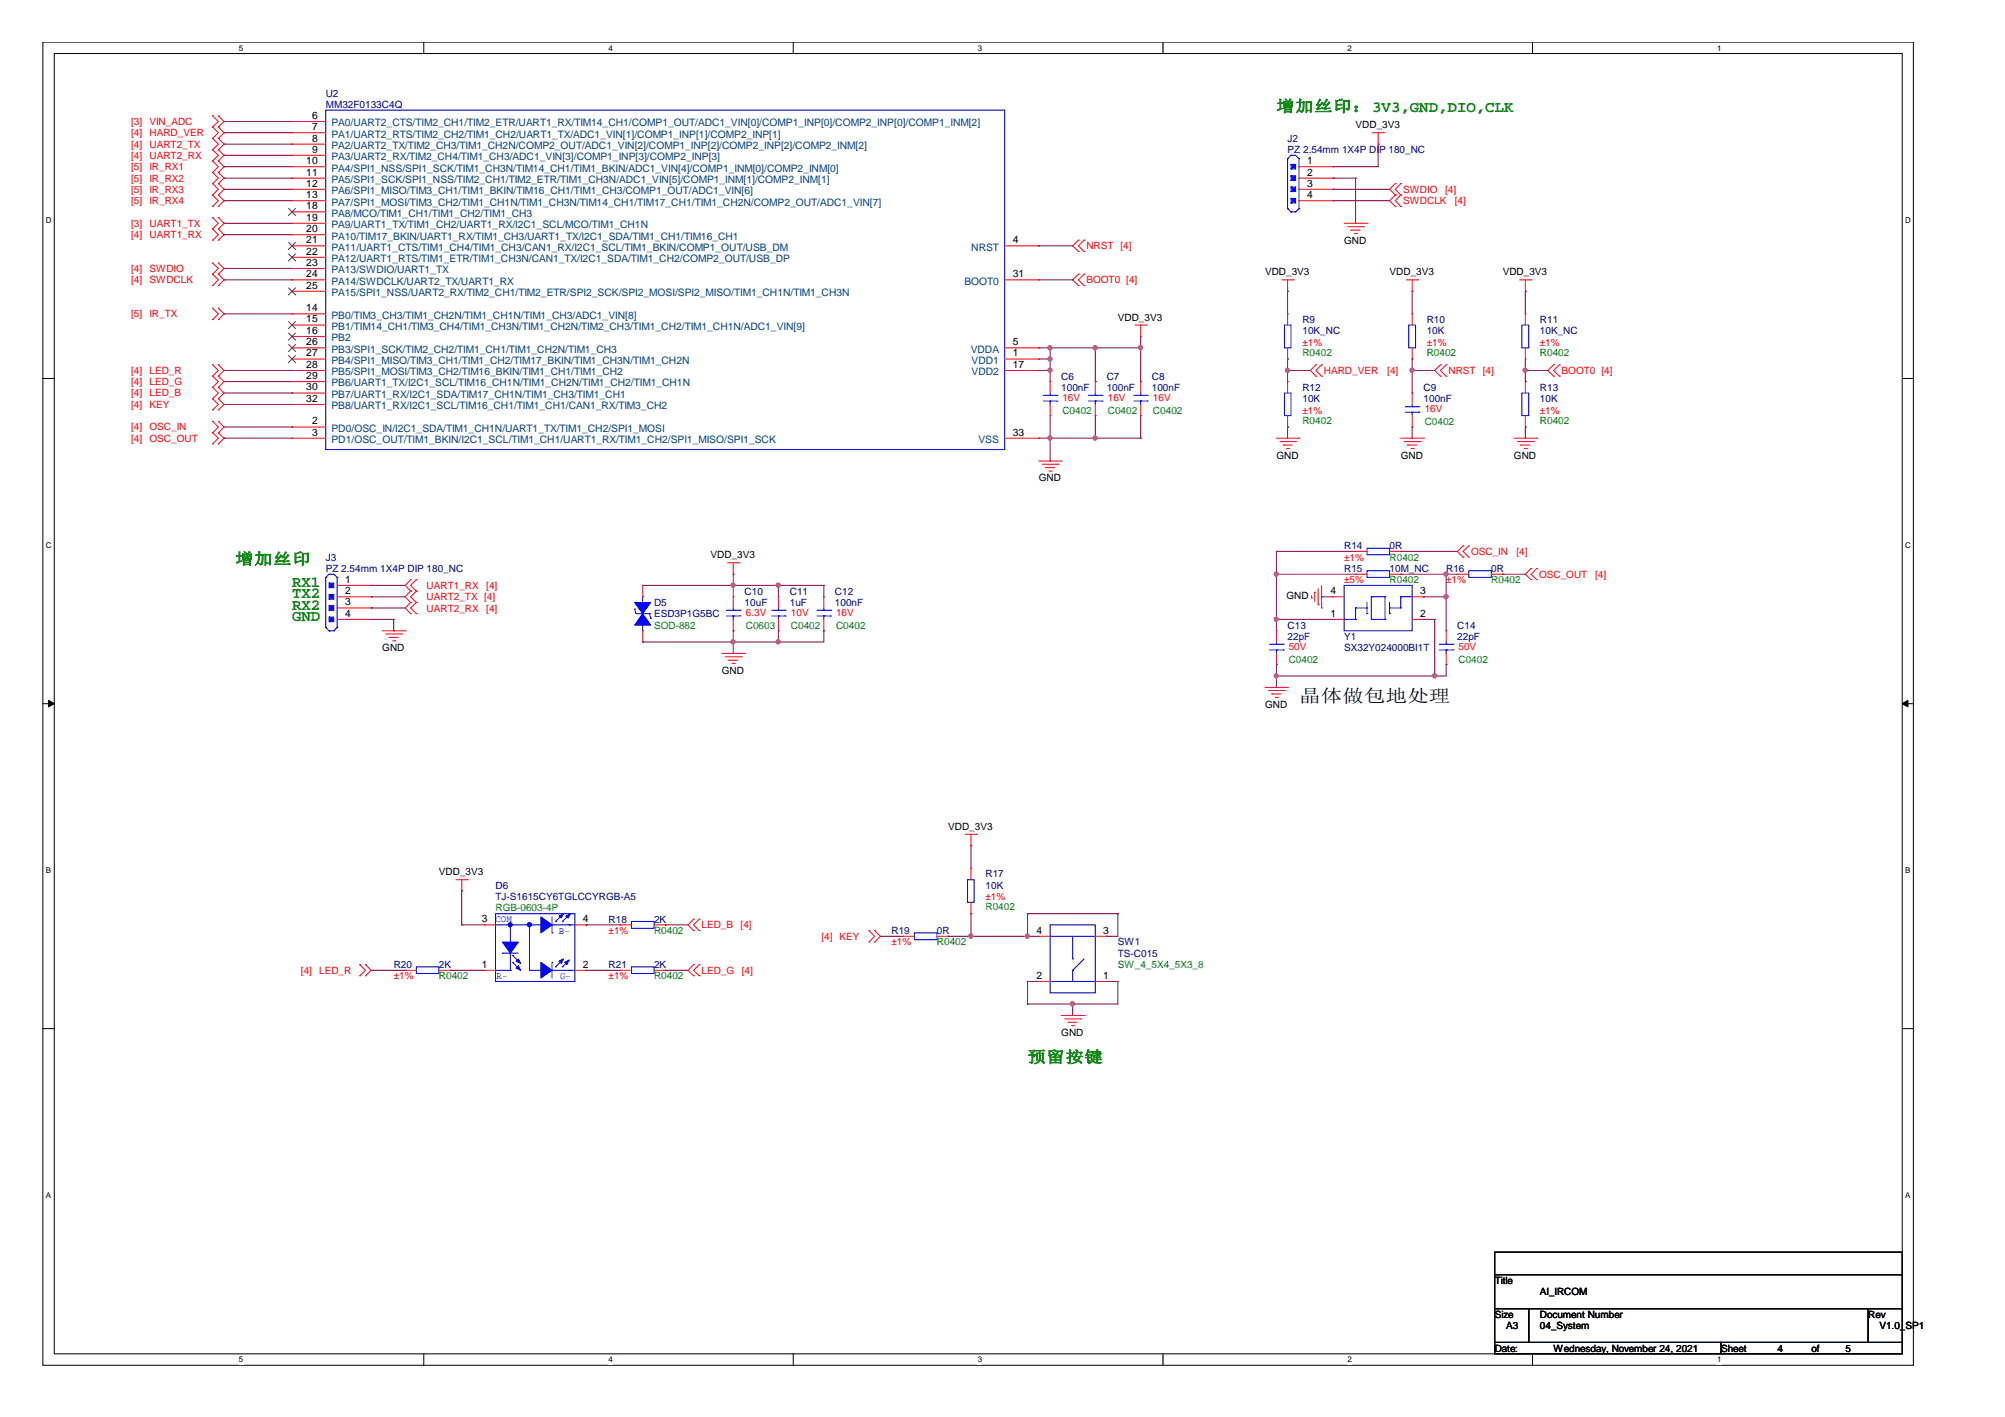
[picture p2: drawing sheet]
<svg xmlns="http://www.w3.org/2000/svg" width="297mm" height="210mm" viewBox="0 0 297 210" stroke-linecap="round" stroke-linejoin="round" font-family="sans-serif">
<path d="M6.3 6.2h277.2v196h-277.2zM8 7.9h273.8v192.6h-273.8z" fill="none" stroke="#000" stroke-width=".15"/>
<g fill="#fff">
<path d="M35.4 6.4h.6v1.4h-.6z"/>
<path d="M35.4 200.7h.6v1.4h-.6z"/>
</g>
<path d="M62.8 6.2v1.7M62.8 200.5v1.7" fill="none" stroke="#000" stroke-width=".15"/>
<g fill="#fff">
<path d="M90.1 6.4h.7v1.4h-.7z"/>
<path d="M90.1 200.7h.7v1.4h-.7z"/>
</g>
<path d="M117.5 6.2v1.7M117.5 200.5v1.7" fill="none" stroke="#000" stroke-width=".15"/>
<g fill="#fff">
<path d="M144.9 6.4h.6v1.4h-.6z"/>
<path d="M144.9 200.7h.6v1.4h-.6z"/>
</g>
<path d="M172.3 6.2v1.7M172.3 200.5v1.7" fill="none" stroke="#000" stroke-width=".15"/>
<g fill="#fff">
<path d="M199.6 6.4h.7v1.4h-.7z"/>
<path d="M199.6 200.7h.7v1.4h-.7z"/>
</g>
<path d="M227 6.2v1.7M227 200.5v1.7" fill="none" stroke="#000" stroke-width=".15"/>
<g fill="#fff">
<path d="M254.4 6.4h.6v1.4h-.6z"/>
<path d="M254.4 200.7h.6v1.4h-.6z"/>
<path d="M6.8 32h.8v1.3h-.8z"/>
<path d="M282.2 32h.9v1.3h-.9z"/>
<path d="M6.8 80.1h.8v1.4h-.8z"/>
<path d="M282.2 80.1h.9v1.4h-.9z"/>
</g>
<path d="M6.3 56.1h1.7M281.8 56.1h1.7" fill="none" stroke="#000" stroke-width=".15"/>
<g fill="#fff">
<path d="M6.8 128.3h.7v1.3h-.7z"/>
<path d="M282.2 128.3h.8v1.3h-.8z"/>
</g>
<path d="M6.3 104.2h1.7M281.8 104.2h1.7" fill="none" stroke="#000" stroke-width=".15"/>
<path d="M7.2 103.7l.8 .5-.8 .5zM281.8 104.2l.9-.5v1z" fill="#000" stroke="#000" stroke-width=".15"/>
<g fill="#fff">
<path d="M6.8 176.4h.7v1.4h-.7z"/>
<path d="M282.2 176.4h.8v1.4h-.8z"/>
</g>
<path d="M6.3 152.4h1.7M281.8 152.4h1.7M221.4 185.5h60.4v3.3h-60.4zM221.4 188.8h60.4v5.1h-60.4zM221.4 193.9h5.1v5h-5.1zM221.4 198.9h33.6v1.6h-33.6zM226.5 193.9h50.3v5h-50.3zM255 198.9h26.8v1.6h-26.8zM276.8 193.9h5v5h-5z" fill="none" stroke="#000" stroke-width=".15"/>
<g fill="none" stroke="#f00" stroke-width=".15">
<path d="M31.5 18.8h.1M31.5 17.2h.1M31.5 17.2l.8 .8-.8 .8M31.5 18.8l.8 .9-.8 .8M32.3 17.2h.1M32.3 18.8h.1M32.3 17.2l.9 .8-.9 .8M32.3 18.8l.9 .9-.9 .8M43.3 18h.1M43.3 19.7h.1M43.3 19.7h5M43.3 18h5"/>
<path d="M203.3 19.7h1.7M204.2 19.7v1.7M205 19.7h.1M31.5 20.5h.1M31.5 22.2h.1M31.5 23.8h.1M31.5 30.6h.1M31.5 28.9h.1M31.5 33.9h.1M31.5 32.2h.1M31.5 35.6h.1M31.5 39h.1"/>
<path d="M31.5 25.5h.1M31.5 27.2h.1M31.5 20.5l.8 .9-.8 .8M31.5 22.2l.8 .8-.8 .8M31.5 28.9l.8 .8-.8 .9M31.5 32.2l.8 .9-.8 .8M31.5 33.9l.8 .9-.8 .8M31.5 39l.8 .8-.8 .8M31.5 23.8l.8 .9-.8 .8M31.5 25.5l.8 .9-.8 .8M31.5 27.2l.8 .8-.8 .9M32.3 20.5h.1"/>
<path d="M32.3 22.2h.1M32.3 23.8h.1M32.3 28.9h.1M32.3 30.6h.1M32.3 32.2h.1M32.3 33.9h.1M32.3 35.6h.1M32.3 39h.1M32.3 25.5h.1M32.3 27.2h.1M32.3 20.5l.9 .9-.9 .8M32.3 22.2l.9 .8-.9 .8"/>
<path d="M32.3 28.9l.9 .8-.9 .9M32.3 32.2l.9 .9-.9 .8M32.3 33.9l.9 .9-.9 .8M32.3 39l.9 .8-.9 .8M32.3 23.8l.9 .9-.9 .8M32.3 25.5l.9 .9-.9 .8M32.3 27.2l.9 .8-.9 .9M43.3 21.4h.1M43.3 23h.1M43.3 24.7h.1M43.3 26.4h.1M43.3 28h.1"/>
<path d="M43.3 29.7h.1M43.3 31.4h.1M43.3 33.1h.1M43.3 34.8h.1M43.3 36.4h.1M43.3 38.1h.1M43.3 39.8h.1M43.3 33.1h5M43.3 24.7h5M43.3 28h5M43.3 29.7h5M43.3 26.4h5"/>
<path d="M43.3 36.4h5M43.3 21.4h5M43.3 23h5M43.3 31.4h5M43.3 34.8h5M43.3 38.1h5M43.3 39.8h5M148.8 36.4h5.1M153.9 36.4h.1M159.8 35.6h.1M159.8 37.3h.1M159.8 35.6l-.9 .8 .9 .9"/>
<path d="M160.6 37.3h.1M160.6 35.6h.1M160.6 35.6l-.8 .8 .8 .9M192.4 24.7h5.1M192.4 28h5.1M192.4 29.7h5.1M192.4 26.4h5.1M197.5 24.7h.1M197.5 28h.1M197.5 29.7h.1M197.5 26.4h.1M199.1 33.1h3.4"/>
<path d="M199.6 33.6h2.4M200.2 34.1h.1M200.2 34.1h1.3M200.7 34.6h.3M201 34.6h.1M202 33.6h.1M202.5 33.1h.1M204.2 21.4h.1M206.7 27.2h.1M206.7 28.9h.1M206.7 30.6h.1M206.7 27.2l-.8 .8 .8 .9"/>
<path d="M206.7 28.9l-.8 .8 .8 .9M207.5 28.9h.1M207.5 27.2h.1M207.5 30.6h.1M207.5 27.2l-.8 .8 .8 .9M207.5 28.9l-.8 .8 .8 .9M31.5 40.6h.1M31.5 42.3h.1M31.5 47.3h.1M31.5 45.6h.1M31.5 55.7h.1M31.5 54h.1"/>
<path d="M31.5 57.4h.1M31.5 59.1h.1M31.5 40.6l.8 .9-.8 .8M31.5 45.6l.8 .9-.8 .8M31.5 54l.8 .9-.8 .8M31.5 55.7l.8 .8-.8 .9M31.5 57.4l.8 .8-.8 .9M31.5 59.1l.8 .8-.8 .8M32.3 40.6h.1M32.3 42.3h.1M32.3 45.6h.1M32.3 47.3h.1"/>
<path d="M32.3 54h.1M32.3 55.7h.1M32.3 57.4h.1M32.3 59.1h.1M32.3 40.6l.9 .9-.9 .8M32.3 45.6l.9 .9-.9 .8M32.3 54l.9 .9-.9 .8M32.3 55.7l.9 .8-.9 .9M32.3 57.4l.9 .8-.9 .9M32.3 59.1l.9 .8-.9 .8M43.3 46.5h.1M43.3 48.1h.1"/>
<path d="M43.3 49.8h.1M43.3 41.5h.1M43.3 43.2h.1M43.3 51.5h.1M43.3 53.2h.1M43.3 54.9h.1M43.3 56.5h.1M43.3 58.2h.1M43.3 59.9h.1M43.3 41.5h5M43.3 48.1h5M43.3 53.2h5"/>
<path d="M43.3 51.5h5M43.3 46.5h5M43.3 49.8h5M43.3 54.9h5M43.3 43.2h5M43.3 56.5h5M43.3 58.2h5M43.3 59.9h5M148.8 41.5h5.1M148.8 53.2h5.1M148.8 51.5h5.1M148.8 54.9h5.1"/>
<path d="M153.9 53.2h.1M153.9 51.5h.1M153.9 54.9h.1M153.9 41.5h.1M155.6 56.5h.1M155.6 56.5v1.7M155.6 59.9v1.7M159.8 40.6h.1M159.8 42.3h.1M159.8 40.6l-.9 .9 .9 .8M160.6 42.3h.1M160.6 40.6h.1"/>
<path d="M160.6 40.6l-.8 .9 .8 .8M162.3 56.5h.1M162.3 56.5v1.7M162.3 59.9v1.7M168.1 48.1h1.7M169 49.8h.1M169 56.5h.1M169 48.1v1.7M169 56.5v1.7M169 59.9v1.7M169.8 48.1h.1M189.9 41.5h1.7"/>
<path d="M190.8 43.2h.1M190.8 53.2h.1M190.8 46.5h.1M190.8 56.5h.1M190.8 41.5v1.7M190.8 46.5v1.6M190.8 51.5v1.7M190.8 56.5v1.7M191.6 41.5h.1M194.9 54h.1M194.9 55.7h.1M194.9 54l-.8 .9 .8 .8"/>
<path d="M195.8 55.7h.1M195.8 54h.1M195.8 54l-.9 .9 .9 .8M208.4 41.5h1.7M209.2 43.2h.1M209.2 58.2h.1M209.2 53.2h.1M209.2 46.5h.1M209.2 41.5v1.7M209.2 46.5v1.6M209.2 51.5v1.7M209.2 58.2v1.7"/>
<path d="M210.1 41.5h.1M213.4 54h.1M213.4 55.7h.1M213.4 54l-.8 .9 .8 .8M214.2 55.7h.1M214.2 54h.1M214.2 54l-.8 .9 .8 .8M225.1 41.5h1.7M226 43.2h.1M226 53.2h.1M226 46.5h.1M226 56.5h.1"/>
<path d="M226 41.5v1.7M226 46.5v1.6M226 51.5v1.7M226 56.5v1.7M226.8 41.5h.1M230.2 54h.1M230.2 55.7h.1M230.2 54l-.9 .9 .9 .8M231 55.7h.1M231 54h.1M231 54l-.8 .9 .8 .8M31.5 65.8h.1"/>
<path d="M31.5 64.1h.1M31.5 62.4h.1M31.5 60.7h.1M31.5 64.1l.8 .8-.8 .9M31.5 62.4l.8 .9-.8 .8M32.3 64.1h.1M32.3 65.8h.1M32.3 62.4h.1M32.3 60.7h.1M32.3 64.1l.9 .8-.9 .9M32.3 62.4l.9 .9-.9 .8M43.3 63.3h.1"/>
<path d="M43.3 64.9h.1M43.3 64.9h5M43.3 63.3h5M148.8 64.9h5.1M153.9 64.9h.1M153.9 68.3h3.3M154.4 68.8h2.4M154.9 69.3h.1M154.9 69.3h1.4M155.4 69.8h.3M155.6 61.6h.1M155.7 69.8h.1"/>
<path d="M156.8 68.8h.1M157.2 68.3h.1M162.3 61.6h.1M169 61.6h.1M189.1 64.9h3.3M189.6 65.4h2.3M190.1 65.9h.1M190.1 65.9h1.3M190.6 66.4h.3M190.8 63.3h.1M190.8 61.6v1.7M190.9 66.4h.1"/>
<path d="M191.9 65.4h.1M192.4 64.9h.1M207.5 64.9h3.4M208 65.4h2.4M208.5 65.9h.1M208.5 65.9h1.4M209 66.4h.4M209.2 63.3h.1M209.2 61.6v1.7M209.4 66.4h.1M210.4 65.4h.1M210.9 64.9h.1"/>
<path d="M224.3 64.9h3.4M224.8 65.4h2.4M225.3 65.9h.1M225.3 65.9h1.4M225.8 66.4h.3M226 63.3h.1M226 61.6v1.7M226.1 66.4h.1M227.2 65.4h.1M227.7 64.9h.1M50 91.8h5M50 88.4h5"/>
<path d="M50 86.7h5M50 90.1h5M55 86.7h.1M55 90.1h.1M55 91.8h.1M55 88.4h.1M56.6 93.4h3.4M57.1 93.9h2.4M57.7 94.4h.1M57.7 94.4h1.3M58.2 94.9h.3M58.5 94.9h.1"/>
<path d="M59.5 93.9h.1M60 93.4h.1M60.8 87.6h.1M60.8 89.3h.1M60.8 90.9h.1M60.8 85.9h.1M60.8 87.6l-.8 .8 .8 .9M60.8 89.3l-.8 .8 .8 .8M60.8 85.9l-.8 .8 .8 .9M61.7 89.3h.1M61.7 87.6h.1M61.7 90.9h.1"/>
<path d="M61.7 85.9h.1M61.7 87.6l-.9 .8 .9 .9M61.7 89.3l-.9 .8 .9 .8M61.7 85.9l-.9 .8 .9 .9M95.2 86.7h.1M95.2 95.1h.1M95.2 86.7v1.7M95.2 93.4v1.7M106.9 96.8h3.4M107.4 97.3h2.4M107.8 83.4h1.7M107.9 97.8h.1"/>
<path d="M107.9 97.8h1.4M108.5 98.3h.3M108.6 85.1h.1M108.6 88.4h.1M108.6 93.4h.1M108.6 83.4v1.7M108.6 88.4v1.7M108.6 91.8v1.6M108.8 98.3h.1M109.5 83.4h.1M109.8 97.3h.1M110.3 96.8h.1"/>
<path d="M115.3 88.4h.1M115.3 93.4h.1M115.3 88.4v1.7M115.3 91.8v1.6M122 88.4h.1M122 93.4h.1M122 88.4v1.7M122 91.8v1.6M189.1 93.4h.1M189.1 98.4h.1M189.1 93.4v1.7M189.1 96.8v1.6"/>
<path d="M194.3 88.6h.1M194.3 88.2v.4M194.8 87.7h.1M194.8 87.7v1.4M195.3 89.6h.1M195.3 87.2v2.4M195.8 90.1h.1M195.8 86.7v3.4M197.5 91.8h.1M197.5 88.4h.1M197.5 91.8h1.6M197.5 88.4h1.6"/>
<path d="M200.8 81.7h.1M200.8 85.1h.1M200.8 81.7h1.7M200.8 85.1h1.7M205.9 81.7h1.6M205.9 85.1h1.6M207.5 81.7h.1M207.5 85.1h.1M209.2 91.8h1.7M209.2 88.4h1.7M210.9 88.4h.1M210.9 91.8h.1"/>
<path d="M214.2 93.4h.1M214.2 98.4h.1M214.2 93.4v1.7M214.2 96.8v1.6M215.9 85.1h.1M215.9 85.1h1.7M216.7 80.9h.1M216.7 82.5h.1M216.7 80.9l-.8 .8 .8 .8M217.6 82.5h.1M217.6 80.9h.1M217.6 80.9l-.9 .8 .9 .8"/>
<path d="M220.9 85.1h1.7M222.6 85.1h.1M226.8 84.2h.1M226.8 85.9h.1M226.8 84.2l-.8 .9 .8 .8M227.7 85.9h.1M227.7 84.2h.1M227.7 84.2l-.9 .9 .9 .8M187.4 101.8h3.4M187.9 102.3h2.4M188.4 102.8h.1M188.4 102.8h1.4"/>
<path d="M188.9 103.3h.4M189.3 103.3h.1M190.3 102.3h.1M190.8 101.8h.1M67.6 130.3h1.6M68.4 132h.1M68.4 130.3v1.7M69.2 130.3h.1M71.8 137h.1M71.8 137h1.6M85.2 137h1.6M86.8 137h.1"/>
<path d="M91.9 137h.1M91.9 137h1.7M96.9 137h1.7M98.6 137h.1M102.7 136.2h.1M102.7 137.9h.1M102.7 136.2l-.8 .8 .8 .9M103.6 137.9h.1M103.6 136.2h.1M103.6 136.2l-.9 .8 .9 .9M128.7 139.5h.1M128.7 137.9h.1"/>
<path d="M128.7 137.9l.9 .8-.9 .8M129.6 137.9h.1M129.6 139.5h.1M129.6 137.9l.8 .8-.8 .8M133.8 138.7h.1M133.8 138.7h1.7M138.8 138.7h1.7M140.5 138.7h.1M143 123.6h1.7M143.8 125.3h.1M143.8 135.4h.1M143.8 128.6h.1"/>
<path d="M143.8 123.6v1.7M143.8 128.6v1.7M143.8 133.7v1.7M144.7 123.6h.1M153.9 138.7h.1M153.9 138.7h1.7M162.3 138.7h1.7M164 138.7h.1M53.3 144.5h.1M53.3 142.9h.1M53.3 142.9l.8 .8-.8 .8M54.1 142.9h.1"/>
<path d="M54.1 144.5h.1M54.1 142.9l.9 .8-.9 .8M60 143.7h.1M60 143.7h1.7M65 143.7h1.7M66.7 143.7h.1M71.8 143.7h.1M71.8 143.7h1.6M85.2 143.7h1.6M86.8 143.7h.1M91.9 143.7h.1M91.9 143.7h1.7"/>
<path d="M96.9 143.7h1.7M98.6 143.7h.1M102.7 142.9h.1M102.7 144.5h.1M102.7 142.9l-.8 .8 .8 .8M103.6 144.5h.1M103.6 142.9h.1M103.6 142.9l-.9 .8 .9 .8M153.9 145.4h.1M153.9 145.4h1.7M157.2 150.4h3.4M157.7 150.9h2.4"/>
<path d="M158.2 151.4h.1M158.2 151.4h1.4M158.7 151.9h.4M159.1 151.9h.1M160.1 150.9h.1M160.6 150.4h.1M162.3 145.4h1.7M164 145.4h.1"/>
</g>
<g fill="#00f" stroke="#00f" stroke-width=".15">
<path d="M95.2 90.9l1.2 1.7h-2.4z" fill-rule="evenodd"/>
<path d="M94 89.3h2.4l-1.2 1.6z" fill-rule="evenodd"/>
<path d="M191.4 24.5h.4v.4h-.4z" fill-rule="evenodd"/>
<path d="M191.4 26.2h.4v.4h-.4z" fill-rule="evenodd"/>
<path d="M191.4 27.9h.4v.3h-.4z" fill-rule="evenodd"/>
<path d="M191.4 29.6h.4v.3h-.4z" fill-rule="evenodd"/>
<path d="M80.1 135.8l1.7 1.2-1.7 1.2z" fill-rule="evenodd"/>
<path d="M83.8 135.7l.7-.3-.3 .6z" fill-rule="evenodd"/>
<path d="M82.8 135.7l.7-.3-.4 .6z" fill-rule="evenodd"/>
<path d="M80.1 142.6l1.7 1.1-1.7 1.2z" fill-rule="evenodd"/>
<path d="M82.8 142.4l.7-.4-.4 .7z" fill-rule="evenodd"/>
<path d="M74.4 139.5h2.4l-1.2 1.7z" fill-rule="evenodd"/>
<path d="M76.5 143.4l.3-.3 .3 .6z" fill-rule="evenodd"/>
<path d="M76.8 142l.3 .7-.6-.3z" fill-rule="evenodd"/>
<path d="M83.7 142.6l.6-.4-.3 .7z" fill-rule="evenodd"/>
<path d="M48.9 86.5h.4v.4h-.4z" fill-rule="evenodd"/>
<path d="M48.9 88.2h.4v.4h-.4z" fill-rule="evenodd"/>
<path d="M48.9 89.9h.4v.3h-.4z" fill-rule="evenodd"/>
<path d="M48.9 91.6h.4v.3h-.4z" fill-rule="evenodd"/>
<circle cx="75.6" cy="137" r=".32"/>
<circle cx="78.4" cy="137" r=".32"/>
</g>
<g fill="none" stroke="#00f" stroke-width=".15">
<path d="M48.3 16.3h100.5v50.3h-100.5zM190.8 30.9h.1M190.8 23.5h.1M190.8 23.5v7.4M190.8 30.9l.5 .5M191.3 24.4h.6v.6h-.6zM191.3 26h.6v.7h-.6zM191.3 27.7h.6v.7h-.6zM191.3 29.4h.6v.7h-.6zM191.3 25h.1M191.3 24.4h.1M191.3 26h.1"/>
<path d="M191.3 26.7h.1M191.3 28.4h.1M191.3 27.7h.1M191.3 30.1h.1M191.3 29.4h.1M191.3 23h.1M191.3 31.4h.1M191.3 24.4l.6 .6M191.3 26l.6 .7M191.3 27.7l.6 .7M191.3 29.4l.6 .7M191.3 23h.6l.5 .5"/>
<path d="M191.3 31.4h.6M191.3 23l-.5 .5M191.9 31.4h.1M191.9 24.4l-.6 .6M191.9 26l-.6 .7M191.9 27.7l-.6 .7M191.9 29.4l-.6 .7M192.4 30.9h.1M192.4 23.5h.1M192.4 23.5v7.4M192.4 30.9l-.5 .5M154.6 59.4h2"/>
<path d="M154.6 58.6h2M155.6 58.6h.1M155.6 59.4h.1M155.6 58.2v.4M155.6 59.4v.5M156.6 59.4h.1M156.6 58.6h.1M161.2 59.4h2.1M161.2 58.6h2.1M162.3 58.6h.1M162.3 59.4h.1M162.3 58.2v.4"/>
<path d="M162.3 59.4v.5M163.3 59.4h.1M163.3 58.6h.1M168 59.4h2M168 58.6h2M169 58.6h.1M169 59.4h.1M169 58.2v.4M169 59.4v.5M170 59.4h.1M170 58.6h.1M190.3 48.1h1v3.4h-1z"/>
<path d="M190.3 58.2h1v3.4h-1zM208.7 48.1h1v3.4h-1zM209.2 59.9v.4M225.5 48.1h1v3.4h-1zM225.5 58.2h1v3.4h-1zM208.2 61.1h2M208.2 60.3h2M209.2 60.3h.1M209.2 61.1h.1M209.2 61.1v.5M210.2 61.1h.1M210.2 60.3h.1"/>
<path d="M48.3 92.9h.1M48.3 85.5h.1M48.3 85.5v7.4M48.3 92.9l.5 .5M48.8 86.4h.6v.7h-.6zM48.8 88.1h.6v.6h-.6zM48.8 89.7h.6v.7h-.6zM48.8 91.4h.6v.7h-.6zM48.8 87.1h.1M48.8 86.4h.1M48.8 88.1h.1M48.8 88.7h.1"/>
<path d="M48.8 90.4h.1M48.8 89.7h.1M48.8 92.1h.1M48.8 91.4h.1M48.8 85.1h.1M48.8 93.4h.1M48.8 86.4l.6 .7M48.8 88.1l.6 .6M48.8 89.7l.6 .7M48.8 91.4l.6 .7M48.8 85.1h.6l.6 .4M48.8 93.4h.6"/>
<path d="M48.8 85.1l-.5 .4M49.4 93.4h.1M49.4 86.4l-.6 .7M49.4 88.1l-.6 .6M49.4 89.7l-.6 .7M49.4 91.4l-.6 .7M50 92.9h.1M50 85.5h.1M50 85.5v7.4M50 92.9l-.6 .5M94 90.2h.1M94 90.2l.2 .7h2"/>
<path d="M95.2 88.4h.1M95.2 93.4h.1M95.2 88.4v.9M95.2 92.6v.8M96.2 90.9h.1M96.2 90.9l.2 .7M96.4 91.6h.1M107.6 91.2h2M107.6 90.4h2M108.6 90.4h.1M108.6 91.2h.1M108.6 90.1v.3"/>
<path d="M108.6 91.2v.6M109.6 91.2h.1M109.6 90.4h.1M114.3 91.2h2M114.3 90.4h2M115.3 90.4h.1M115.3 91.2h.1M115.3 90.1v.3M115.3 91.2v.6M116.3 91.2h.1M116.3 90.4h.1M121 91.2h2.1"/>
<path d="M121 90.4h2.1M122 90.4h.1M122 91.2h.1M122 90.1v.3M122 91.2v.6M123.1 91.2h.1M123.1 90.4h.1M188.1 96.3h2M188.1 95.4h2M189.1 95.4h.1M189.1 96.3h.1M189.1 95.1v.3"/>
<path d="M189.1 96.3v.5M190.1 96.3h.1M190.1 95.4h.1M199.1 86.7h10.1v6.7h-10.1zM199.1 91.8h.1M199.1 91.8h1.7M200.8 90.1h.1M200.8 91.8h.1M200.8 90.1h1.7M200.8 90.1v1.7M202.5 81.2h3.4v1h-3.4zM202.5 84.6h3.4v.9h-3.4z"/>
<path d="M202.5 90.9h.1M202.5 89.3v1.6M203.2 91.8h.1M203.2 88.4h.1M203.2 88.4v3.4M203.2 91.8h2M203.2 88.4h2M205.2 91.8h.1M205.2 88.4h.1M205.2 88.4v3.4M205.9 90.9h.1M205.9 89.3v1.6"/>
<path d="M205.9 90.1h1.6M207.5 90.1h.1M207.5 88.4h.1M207.5 88.4h1.7M207.5 88.4v1.7M209.2 88.4h.1M213.2 96.3h2.1M213.2 95.4h2.1M214.2 95.4h.1M214.2 96.3h.1M214.2 95.1v.3M214.2 96.3v.5"/>
<path d="M215.3 96.3h.1M215.3 95.4h.1M217.6 84.6h3.3v.9h-3.3zM73.4 135.4h11.8v10h-11.8zM73.4 137h6.7M75.6 137h.1M75.6 137v6.7M78.4 137h.1M78.4 137v6.7h1.7M80.1 137h.1M81.8 138.2h.1M81.8 135.8v2.4"/>
<path d="M81.8 137h3.4M82.3 136.5h.1M83.3 136.5h.1M83.3 135.5l-1 1M84.3 137h.1M84.3 135.5l-1 1M93.6 136.5h3.3v1h-3.3zM135.5 138.2h3.3v1h-3.3zM143.3 130.3h1v3.4h-1zM155.6 137h6.7v10.1h-6.7zM155.6 138.7h.1M155.6 138.7h6.7"/>
<path d="M158.9 138.7v3.3M61.7 143.2h3.3v1h-3.3zM73.4 143.7h2.2M74.4 141.2h.1M74.4 141.2h2.4M75.6 143.7h.1M75.9 142.6h.1M75.9 141.5h.1M75.9 142.6l1.1 1M75.9 141.5l1.1 1.1M80.1 143.7h.1M81.8 142.6h.1"/>
<path d="M81.8 142.6v2.3M81.8 143.7h3.4M82.3 143.2h.1M83.3 143.2h.1M83.3 142.2l-1 1M84.3 143.7h.1M84.3 142.2l-1 1M93.6 143.2h3.3v1h-3.3zM155.6 145.4h.1M155.6 145.4h6.7M158.9 143.7h.1M158.9 142h.1"/>
<path d="M158.9 143.7v1.7M160.6 142l-1.7 1.7"/>
</g>
<g fill="none" stroke="#804000" stroke-width=".15">
<path d="M42.8 30.9l1 1M42.8 35.9l1 1.1M42.8 37.6l1 1.1M43.8 30.9l-1.1 1M43.8 35.9l-1.1 1.1M43.8 37.6l-1.1 1.1M42.8 47.6l1 1.1M42.8 49.3l1 1.1M42.8 42.6l1 1.1M42.8 51l1 1.1M42.8 52.7l1 1M43.8 47.6l-1.1 1.1"/>
<path d="M43.8 49.3l-1.1 1.1M43.8 42.6l-1.1 1.1M43.8 51l-1.1 1.1M43.8 52.7l-1.1 1"/>
</g>
<g fill="none" stroke="#800040" stroke-width=".15">
<path d="M33.2 18h.1M33.2 19.7h.1M33.2 18h10.1M33.2 19.7h10.1M33.2 21.4h.1M33.2 23h.1M33.2 24.7h.1M33.2 26.4h.1M33.2 29.7h.1M33.2 33.1h.1M33.2 34.8h.1M33.2 39.8h.1"/>
<path d="M33.2 28h.1M33.2 21.4h10.1M33.2 23h10.1M33.2 24.7h10.1M33.2 26.4h10.1M33.2 29.7h10.1M33.2 33.1h10.1M33.2 34.8h10.1M33.2 39.8h10.1M33.2 28h10.1M153.9 36.4h.1M153.9 36.4h5"/>
<path d="M197.5 24.7h.1M197.5 26.4h.1M197.5 28h.1M197.5 29.7h.1M197.5 26.4h3.3M197.5 29.7h8.4M197.5 28h8.4M200.8 26.4h.1M200.8 26.4v6.7M204.2 21.4h.1M204.2 21.4v3.3h-6.7M33.2 46.5h.1"/>
<path d="M33.2 41.5h.1M33.2 56.5h.1M33.2 54.9h10.1M33.2 46.5h10.1M33.2 41.5h10.1M33.2 56.5h10.1M33.2 58.2h10.1M33.2 59.9h10.1M43.3 54.9h.1M43.3 58.2h.1M43.3 59.9h.1M153.9 54.9h.1"/>
<path d="M153.9 54.9h1.7M153.9 41.5h5M153.9 53.2h1.7M153.9 51.5h15.1M155.6 54.9h.1M155.6 53.2h.1M155.6 51.5h.1M155.6 51.5v5M158.9 41.5h.1M162.3 56.5h.1M162.3 51.5h.1M162.3 51.5v5"/>
<path d="M169 56.5h.1M169 51.5h.1M169 49.8v6.7M190.8 53.2h.1M190.8 54.9h.1M190.8 43.2h.1M190.8 43.2v3.3M190.8 53.2v3.3M190.8 54.9h3.3M209.2 53.2h.1M209.2 54.9h.1M209.2 43.2h.1"/>
<path d="M209.2 54.9h3.4M209.2 43.2v3.3M209.2 53.2v5M226 54.9h.1M226 43.2h.1M226 56.5h.1M226 54.9h3.3M226 43.2v3.3M226 53.2v3.3M33.2 64.9h.1M33.2 64.9h10.1M33.2 63.3h10.1"/>
<path d="M43.3 63.3h.1M153.9 64.9h15.1M155.6 64.9h.1M155.6 68.3h.1M155.6 61.6v6.7M162.3 64.9h.1M162.3 61.6v3.3M169 64.9h.1M169 61.6v3.3M190.8 63.3h.1M190.8 63.3v1.6M209.2 63.3h.1"/>
<path d="M209.2 63.3v1.6M226 63.3h.1M226 63.3v1.6M55 88.4h.1M55 90.1h.1M55 86.7h.1M55 86.7h5M55 88.4h5M55 91.8h3.3M55 90.1h5M58.3 91.8h.1M58.3 93.4h.1"/>
<path d="M58.3 91.8v1.6M95.2 86.7h.1M95.2 95.1h.1M95.2 86.7h26.8M108.6 86.7h.1M108.6 85.1h.1M108.6 93.4h.1M108.6 95.1h.1M108.6 85.1v3.3M108.6 93.4v3.4M115.3 93.4h.1M115.3 95.1h.1"/>
<path d="M115.3 86.7h.1M115.3 86.7v1.7M115.3 93.4v1.7M122 86.7h.1M122 93.4h.1M122 93.4v1.7h-26.8M122 86.7v1.7M189.1 85.1h.1M189.1 91.8h.1M189.1 98.4h.1M189.1 81.7h.1M189.1 81.7h11.7"/>
<path d="M189.1 85.1h11.7M189.1 81.7v11.7M189.1 98.4v3.4M189.1 91.8h8.4M195.8 88.4h.1M195.8 88.4h1.7M207.5 81.7h.1M207.5 85.1h.1M207.5 81.7h8.4M207.5 85.1h8.4M210.9 88.4h.1M210.9 91.8h.1"/>
<path d="M210.9 88.4h3.3M210.9 91.8h1.7M212.6 91.8h.1M212.6 91.8v8.3M214.2 85.1h.1M214.2 88.4h.1M214.2 98.4h.1M214.2 85.1v8.3M214.2 98.4v1.7h-25.1M222.6 85.1h.1M222.6 85.1h3.4M189.1 100.1h.1"/>
<path d="M212.6 100.1h.1M68.4 132h.1M68.4 137h.1M68.4 132v5M68.4 137h3.4M86.8 137h.1M86.8 137h5.1M98.6 137h.1M98.6 137h3.3M130.4 138.7h.1M130.4 138.7h3.4M140.5 138.7h.1"/>
<path d="M140.5 138.7h13.4M143.8 125.3h.1M143.8 135.4h.1M143.8 138.7h.1M143.8 125.3v3.3M143.8 135.4v3.3M152.2 135.4h.1M152.2 138.7h.1M152.2 135.4h13.4M152.2 135.4v3.3M164 138.7h.1M165.6 135.4h.1"/>
<path d="M165.6 135.4v3.3h-1.6M55 143.7h.1M55 143.7h5M66.7 143.7h.1M66.7 143.7h5.1M86.8 143.7h.1M86.8 143.7h5.1M98.6 143.7h.1M98.6 143.7h3.3M152.2 145.4h.1M152.2 148.7h.1M152.2 145.4v3.3"/>
<path d="M152.2 145.4h1.7M158.9 148.7h.1M158.9 148.7v1.7M164 145.4h.1M164 145.4h1.6M165.6 145.4h.1M165.6 145.4v3.3h-13.4"/>
</g>
<g fill="#f0f" stroke="#f0f" stroke-width=".15">
<circle cx="115.3" cy="86.7" r=".32"/>
<circle cx="108.6" cy="86.7" r=".32"/>
<circle cx="115.3" cy="95.1" r=".32"/>
<circle cx="108.6" cy="95.1" r=".32"/>
<circle cx="189.1" cy="85" r=".32"/>
<circle cx="189.1" cy="91.7" r=".32"/>
<circle cx="214.2" cy="88.4" r=".32"/>
<circle cx="212.5" cy="100.1" r=".32"/>
<circle cx="189.1" cy="100.1" r=".32"/>
<circle cx="190.7" cy="54.9" r=".32"/>
<circle cx="209.2" cy="54.9" r=".32"/>
<circle cx="214.2" cy="85" r=".32"/>
<circle cx="152.2" cy="138.7" r=".32"/>
<circle cx="143.8" cy="138.7" r=".32"/>
<circle cx="158.9" cy="148.7" r=".32"/>
<circle cx="155.6" cy="64.9" r=".32"/>
<circle cx="162.2" cy="64.9" r=".32"/>
<circle cx="155.6" cy="54.9" r=".32"/>
<circle cx="155.6" cy="51.5" r=".32"/>
<circle cx="155.6" cy="53.2" r=".32"/>
<circle cx="162.2" cy="51.5" r=".32"/>
<circle cx="169" cy="51.5" r=".32"/>
<circle cx="226" cy="54.9" r=".32"/>
</g>
<text font-size="2.7" x="192.4" y="104">晶体做包地处理</text>
<g font-size="2.3" fill="#008000">
<text x="189.1" y="16.5">增加丝印：3V3,GND,DIO,CLK</text>
<text x="34.9" y="83.6">增加丝印</text>
<text x="43.3" y="87">RX1</text>
<text x="43.3" y="88.6">TX2</text>
<text x="43.3" y="90.3">RX2</text>
<text x="43.3" y="92">GND</text>
<text x="152.2" y="157.4">预留按键</text>
</g>
<g font-size="1.5">
<text x="46.2" y="17.6">6</text>
<text x="46.2" y="19.3">7</text>
<text x="46.2" y="21">8</text>
<text x="46.2" y="22.6">9</text>
<text x="200.8" y="19">VDD_3V3</text>
<text x="45.4" y="24.3">10</text>
<text x="45.4" y="26">11</text>
<text x="45.4" y="27.7">12</text>
<text x="45.4" y="29.4">13</text>
<text x="193.6" y="24.3">1</text>
<text x="193.6" y="27.7">3</text>
<text x="193.6" y="29.4">4</text>
<text x="193.6" y="26">2</text>
<text x="45.4" y="31">18</text>
<text x="45.4" y="32.7">19</text>
<text x="45.4" y="34.4">20</text>
<text x="45.4" y="36">21</text>
<text x="45.4" y="37.7">22</text>
<text x="45.4" y="39.4">23</text>
<text x="45.4" y="41.1">24</text>
<text x="150" y="36">4</text>
<text x="150" y="41.1">31</text>
<text x="187.4" y="40.8">VDD_3V3</text>
<text x="199.1" y="36.1">GND</text>
<text x="205.9" y="40.8">VDD_3V3</text>
<text x="222.6" y="40.8">VDD_3V3</text>
<text x="45.4" y="46.1">14</text>
<text x="45.4" y="47.8">15</text>
<text x="45.4" y="42.8">25</text>
<text x="165.6" y="47.5">VDD_3V3</text>
<text x="45.4" y="49.5">16</text>
<text x="45.4" y="51.2">26</text>
<text x="45.4" y="52.8">27</text>
<text x="150" y="52.8">1</text>
<text x="150" y="51.2">5</text>
<text x="45.4" y="54.5">28</text>
<text x="45.4" y="56.1">29</text>
<text x="45.4" y="57.8">30</text>
<text x="45.4" y="59.5">32</text>
<text x="150" y="54.5">17</text>
<text x="46.2" y="62.9">2</text>
<text x="46.2" y="64.5">3</text>
<text x="150" y="64.5">33</text>
<text x="153.9" y="71.3">GND</text>
<text x="189.1" y="68">GND</text>
<text x="207.5" y="68">GND</text>
<text x="224.3" y="68">GND</text>
<text x="105.3" y="82.7">VDD_3V3</text>
<text x="51.1" y="86.3">1</text>
<text x="51.1" y="89.7">3</text>
<text x="51.1" y="88">2</text>
<text x="190.6" y="88.7">GND</text>
<text x="197.1" y="88">4</text>
<text x="210.4" y="88">3</text>
<text x="51.1" y="91.4">4</text>
<text x="197.1" y="91.4">1</text>
<text x="210.4" y="91.4">2</text>
<text x="56.6" y="96.4">GND</text>
<text x="106.9" y="99.8">GND</text>
<text x="187.4" y="104.8">GND</text>
<text x="140.5" y="123">VDD_3V3</text>
<text x="65" y="129.6">VDD_3V3</text>
<text x="71.4" y="136.6">3</text>
<text x="86.4" y="136.6">4</text>
<text x="71.4" y="143.4">1</text>
<text x="86.4" y="143.4">2</text>
<text x="153.5" y="138.3">4</text>
<text x="163.4" y="138.3">3</text>
<text x="153.5" y="145">2</text>
<text x="163.4" y="145">1</text>
<text x="157.2" y="153.5">GND</text>
<text x="221.4" y="190.2">Title</text>
<text x="228.1" y="191.8">AI_IRCOM</text>
<text x="221.4" y="195.2">Size</text>
<text x="223.1" y="196.9">A3</text>
<text x="228.1" y="195.2">Document Number</text>
<text x="228.1" y="196.9">04_System</text>
<text x="276.8" y="195.2">Rev</text>
<text x="278.4" y="196.9">V1.0_SP1</text>
<text x="221.4" y="200.2">Date:</text>
<text x="230.2" y="200.2">Wednesday, November 24, 2021</text>
<text x="255" y="200.2">Sheet</text>
<text x="263.4" y="200.2">4</text>
<text x="268.4" y="200.2">of</text>
<text x="273.4" y="200.2">5</text>
</g>
<g font-size="1.5" fill="#000080">
<text x="48.3" y="16">MM32F0133C4Q</text>
<text x="48.3" y="14.3">U2</text>
<text x="190.8" y="21">J2</text>
<text x="190.8" y="22.7">PZ 2.54mm 1X4P DIP 180_NC</text>
<text x="193" y="47.9">R9</text>
<text x="211.4" y="47.9">R10</text>
<text x="228.1" y="47.9">R11</text>
<text x="193" y="49.5">10K_NC</text>
<text x="211.4" y="49.5">10K</text>
<text x="228.1" y="49.5">10K_NC</text>
<text x="157.2" y="56.2">C6</text>
<text x="157.2" y="57.9">100nF</text>
<text x="164" y="56.2">C7</text>
<text x="164" y="57.9">100nF</text>
<text x="170.6" y="56.2">C8</text>
<text x="170.6" y="57.9">100nF</text>
<text x="193" y="57.9">R12</text>
<text x="193" y="59.6">10K</text>
<text x="210.9" y="57.9">C9</text>
<text x="210.9" y="59.6">100nF</text>
<text x="228.1" y="57.9">R13</text>
<text x="228.1" y="59.6">10K</text>
<text x="48.3" y="83">J3</text>
<text x="199.1" y="81.4">R14</text>
<text x="205.9" y="81.4">0R</text>
<text x="48.3" y="84.7">PZ 2.54mm 1X4P DIP 180_NC</text>
<text x="96.9" y="89.8">D5</text>
<text x="110.3" y="88.1">C10</text>
<text x="110.3" y="89.8">10uF</text>
<text x="117" y="88.1">C11</text>
<text x="117" y="89.8">1uF</text>
<text x="123.7" y="88.1">C12</text>
<text x="123.7" y="89.8">100nF</text>
<text x="199.1" y="84.7">R15</text>
<text x="205.9" y="84.7">10M_NC</text>
<text x="214.2" y="84.7">R16</text>
<text x="220.9" y="84.7">0R</text>
<text x="96.9" y="91.4">ESD3P1G5BC</text>
<text x="190.8" y="93.1">C13</text>
<text x="190.8" y="94.8">22pF</text>
<text x="199.1" y="94.8">Y1</text>
<text x="215.9" y="93.1">C14</text>
<text x="215.9" y="94.8">22pF</text>
<text x="199.1" y="96.4">SX32Y024000BI1T</text>
<text x="73.4" y="131.7">D6</text>
<text x="146" y="130">R17</text>
<text x="146" y="131.7">10K</text>
<text x="73.4" y="133.3">TJ-S1615CY6TGLCCYRGB-A5</text>
<text x="90.2" y="136.7">R18</text>
<text x="96.9" y="136.7">2K</text>
<text x="58.3" y="143.4">R20</text>
<text x="65" y="143.4">2K</text>
<text x="90.2" y="143.4">R21</text>
<text x="96.9" y="143.4">2K</text>
<text x="132.1" y="138.4">R19</text>
<text x="138.8" y="138.4">0R</text>
<text x="165.6" y="140.1">SW1</text>
<text x="165.6" y="141.7">TS-C015</text>
</g>
<g font-size="1.5" fill="#f00">
<text x="19.4" y="18.5">[3]</text>
<text x="19.4" y="20.2">[4]</text>
<text x="19.4" y="21.9">[4]</text>
<text x="19.4" y="23.6">[4]</text>
<text x="22.1" y="18.5">VIN_ADC</text>
<text x="22.1" y="20.2">HARD_VER</text>
<text x="22.1" y="21.9">UART2_TX</text>
<text x="22.1" y="23.6">UART2_RX</text>
<text x="19.4" y="25.2">[5]</text>
<text x="19.4" y="26.9">[5]</text>
<text x="19.4" y="28.5">[5]</text>
<text x="22.1" y="25.2">IR_RX1</text>
<text x="22.1" y="26.9">IR_RX2</text>
<text x="22.1" y="28.5">IR_RX3</text>
<text x="207.9" y="28.5">SWDIO</text>
<text x="214.1" y="28.5">[4]</text>
<text x="19.4" y="30.2">[5]</text>
<text x="19.4" y="33.6">[3]</text>
<text x="19.4" y="35.3">[4]</text>
<text x="22.1" y="30.2">IR_RX4</text>
<text x="22.1" y="33.6">UART1_TX</text>
<text x="22.1" y="35.3">UART1_RX</text>
<text x="207.9" y="30.2">SWDCLK</text>
<text x="215.5" y="30.2">[4]</text>
<text x="19.4" y="40.3">[4]</text>
<text x="19.4" y="42">[4]</text>
<text x="22.1" y="40.3">SWDIO</text>
<text x="22.1" y="42">SWDCLK</text>
<text x="161" y="36.9">NRST [4]</text>
<text x="161" y="42">BOOT0 [4]</text>
<text x="19.4" y="47">[5]</text>
<text x="22.1" y="47">IR_TX</text>
<text x="193" y="51.2">±1%</text>
<text x="211.4" y="51.2">±1%</text>
<text x="228.1" y="51.2">±1%</text>
<text x="19.4" y="55.4">[4]</text>
<text x="19.4" y="57.1">[4]</text>
<text x="19.4" y="58.7">[4]</text>
<text x="22.1" y="55.4">LED_R</text>
<text x="22.1" y="57.1">LED_G</text>
<text x="22.1" y="58.7">LED_B</text>
<text x="157.4" y="59.4">16V</text>
<text x="164.1" y="59.4">16V</text>
<text x="170.8" y="59.4">16V</text>
<text x="196.1" y="55.4">HARD_VER</text>
<text x="205.5" y="55.4">[4]</text>
<text x="214.6" y="55.4">NRST</text>
<text x="219.7" y="55.4">[4]</text>
<text x="231.4" y="55.4">BOOT0 [4]</text>
<text x="19.4" y="65.5">[4]</text>
<text x="19.4" y="63.8">[4]</text>
<text x="19.4" y="60.4">[4]</text>
<text x="22.1" y="65.5">OSC_OUT</text>
<text x="22.1" y="63.8">OSC_IN</text>
<text x="22.1" y="60.4">KEY</text>
<text x="193" y="61.3">±1%</text>
<text x="211.1" y="61.1">16V</text>
<text x="228.1" y="61.3">±1%</text>
<text x="199.1" y="83">±1%</text>
<text x="217.9" y="82.2">OSC_IN</text>
<text x="224.7" y="82.2">[4]</text>
<text x="63.2" y="88.9">UART2_TX [4]</text>
<text x="63.2" y="87.2">UART1_RX</text>
<text x="72" y="87.2">[4]</text>
<text x="199.1" y="86.4">±5%</text>
<text x="214.2" y="86.4">±1%</text>
<text x="228" y="85.6">OSC_OUT</text>
<text x="236.3" y="85.6">[4]</text>
<text x="63.2" y="90.6">UART2_RX</text>
<text x="72" y="90.6">[4]</text>
<text x="110.5" y="91.2">6.3V</text>
<text x="117.2" y="91.2">10V</text>
<text x="123.9" y="91.2">16V</text>
<text x="190.9" y="96.3">50V</text>
<text x="216.1" y="96.3">50V</text>
<text x="103.9" y="137.5">LED_B</text>
<text x="109.7" y="137.5">[4]</text>
<text x="146" y="133.3">±1%</text>
<text x="90.2" y="138.4">±1%</text>
<text x="121.7" y="139.2">[4] KEY</text>
<text x="132.1" y="140.1">±1%</text>
<text x="44.6" y="144.2">[4]</text>
<text x="47.3" y="144.2">LED_R</text>
<text x="58.3" y="145.1">±1%</text>
<text x="90.2" y="145.1">±1%</text>
<text x="103.9" y="144.2">LED_G</text>
<text x="109.9" y="144.2">[4]</text>
</g>
<g font-size="1.5" fill="#004080">
<text x="49.1" y="18.7">PA0/UART2_CTS/TIM2_CH1/TIM2_ETR/UART1_RX/TIM14_CH1/COMP1_OUT/ADC1_VIN[0]/COMP1_INP[0]/COMP2_INP[0]/COMP1_INM[2]</text>
<text x="49.1" y="20.4">PA1/UART2_RTS/TIM2_CH2/TIM1_CH2/UART1_TX/ADC1_VIN[1]/COMP1_INP[1]/COMP2_INP[1]</text>
<text x="49.1" y="22.1">PA2/UART2_TX/TIM2_CH3/TIM1_CH2N/COMP2_OUT/ADC1_VIN[2]/COMP1_INP[2]/COMP2_INP[2]/COMP2_INM[2]</text>
<text x="49.1" y="23.7">PA3/UART2_RX/TIM2_CH4/TIM1_CH3/ADC1_VIN[3]/COMP1_INP[3]/COMP2_INP[3]</text>
<text x="49.1" y="25.4">PA4/SPI1_NSS/SPI1_SCK/TIM1_CH3N/TIM14_CH1/TIM1_BKIN/ADC1_VIN[4]/COMP1_INM[0]/COMP2_INM[0]</text>
<text x="49.1" y="27.1">PA5/SPI1_SCK/SPI1_NSS/TIM2_CH1/TIM2_ETR/TIM1_CH3N/ADC1_VIN[5]/COMP1_INM[1]/COMP2_INM[1]</text>
<text x="49.1" y="28.8">PA6/SPI1_MISO/TIM3_CH1/TIM1_BKIN/TIM16_CH1/TIM1_CH3/COMP1_OUT/ADC1_VIN[6]</text>
<text x="49.1" y="30.5">PA7/SPI1_MOSI/TIM3_CH2/TIM1_CH1N/TIM1_CH3N/TIM14_CH1/TIM17_CH1/TIM1_CH2N/COMP2_OUT/ADC1_VIN[7]</text>
<text x="49.1" y="32.1">PA8/MCO/TIM1_CH1/TIM1_CH2/TIM1_CH3</text>
<text x="49.1" y="33.8">PA9/UART1_TX/TIM1_CH2/UART1_RX/I2C1_SCL/MCO/TIM1_CH1N</text>
<text x="49.1" y="35.5">PA10/TIM17_BKIN/UART1_RX/TIM1_CH3/UART1_TX/I2C1_SDA/TIM1_CH1/TIM16_CH1</text>
<text x="49.1" y="37.1">PA11/UART1_CTS/TIM1_CH4/TIM1_CH3/CAN1_RX/I2C1_SCL/TIM1_BKIN/COMP1_OUT/USB_DM</text>
<text x="49.1" y="38.8">PA12/UART1_RTS/TIM1_ETR/TIM1_CH3N/CAN1_TX/I2C1_SDA/TIM1_CH2/COMP2_OUT/USB_DP</text>
<text x="49.1" y="40.5">PA13/SWDIO/UART1_TX</text>
<text x="143.9" y="37.1">NRST</text>
<text x="49.1" y="47.2">PB0/TIM3_CH3/TIM1_CH2N/TIM1_CH1N/TIM1_CH3/ADC1_VIN[8]</text>
<text x="49.1" y="42.2">PA14/SWDCLK/UART2_TX/UART1_RX</text>
<text x="49.1" y="43.9">PA15/SPI1_NSS/UART2_RX/TIM2_CH1/TIM2_ETR/SPI2_SCK/SPI2_MOSI/SPI2_MISO/TIM1_CH1N/TIM1_CH3N</text>
<text x="142.9" y="42.2">BOOT0</text>
<text x="49.1" y="48.9">PB1/TIM14_CH1/TIM3_CH4/TIM1_CH3N/TIM1_CH2N/TIM2_CH3/TIM1_CH2/TIM1_CH1N/ADC1_VIN[9]</text>
<text x="49.1" y="50.6">PB2</text>
<text x="49.1" y="52.3">PB3/SPI1_SCK/TIM2_CH2/TIM1_CH1/TIM1_CH2N/TIM1_CH3</text>
<text x="49.1" y="53.9">PB4/SPI1_MISO/TIM3_CH1/TIM1_CH2/TIM17_BKIN/TIM1_CH3N/TIM1_CH2N</text>
<text x="143.8" y="52.3">VDDA</text>
<text x="143.9" y="53.9">VDD1</text>
<text x="49.1" y="55.6">PB5/SPI1_MOSI/TIM3_CH2/TIM16_BKIN/TIM1_CH1/TIM1_CH2</text>
<text x="49.1" y="57.2">PB6/UART1_TX/I2C1_SCL/TIM16_CH1N/TIM1_CH2N/TIM1_CH2/TIM1_CH1N</text>
<text x="49.1" y="58.9">PB7/UART1_RX/I2C1_SDA/TIM17_CH1N/TIM1_CH3/TIM1_CH1</text>
<text x="143.9" y="55.6">VDD2</text>
<text x="49.1" y="64">PD0/OSC_IN/I2C1_SDA/TIM1_CH1N/UART1_TX/TIM1_CH2/SPI1_MOSI</text>
<text x="49.1" y="65.6">PD1/OSC_OUT/TIM1_BKIN/I2C1_SCL/TIM1_CH1/UART1_RX/TIM1_CH2/SPI1_MISO/SPI1_SCK</text>
<text x="49.1" y="60.6">PB8/UART1_RX/I2C1_SCL/TIM16_CH1/TIM1_CH1/CAN1_RX/TIM3_CH2</text>
<text x="144.9" y="65.6">VSS</text>
</g>
<g font-size="1.5" fill="#008000">
<text x="193" y="52.7">R0402</text>
<text x="211.4" y="52.7">R0402</text>
<text x="228.1" y="52.7">R0402</text>
<text x="157.4" y="61.3">C0402</text>
<text x="164.1" y="61.3">C0402</text>
<text x="170.8" y="61.3">C0402</text>
<text x="193" y="62.8">R0402</text>
<text x="211.1" y="62.9">C0402</text>
<text x="228.1" y="62.8">R0402</text>
<text x="205.9" y="83">R0402</text>
<text x="205.9" y="86.4">R0402</text>
<text x="220.9" y="86.4">R0402</text>
<text x="96.9" y="93.1">SOD-882</text>
<text x="110.5" y="93.1">C0603</text>
<text x="117.2" y="93.1">C0402</text>
<text x="123.9" y="93.1">C0402</text>
<text x="190.9" y="98.1">C0402</text>
<text x="216.1" y="98.1">C0402</text>
<text x="73.4" y="135">RGB-0603-4P</text>
<text x="146" y="134.8">R0402</text>
<text x="96.9" y="138.4">R0402</text>
<text x="138.8" y="140.1">R0402</text>
<text x="165.6" y="143.4">SW_4_5X4_5X3_8</text>
<text x="65" y="145.1">R0402</text>
<text x="96.9" y="145.1">R0402</text>
</g>
<g font-size="1.5" fill="#00f">
<text x="73.4" y="136.6">COM</text>
<text x="82.8" y="138.4">B-</text>
<text x="73.6" y="145">R-</text>
<text x="83" y="145">G-</text>
</g>
<g font-size="1.2">
<text x="35.4" y="7.5">5</text>
<text x="90.1" y="7.5">4</text>
<text x="144.9" y="7.5">3</text>
<text x="199.6" y="7.5">2</text>
<text x="254.4" y="7.5">1</text>
<text x="6.8" y="33.1">D</text>
<text x="282.2" y="33.1">D</text>
<text x="6.8" y="81.2">C</text>
<text x="282.2" y="81.2">C</text>
<text x="6.8" y="129.4">B</text>
<text x="282.2" y="129.4">B</text>
<text x="6.8" y="177.5">A</text>
<text x="282.2" y="177.5">A</text>
<text x="35.4" y="201.8">5</text>
<text x="90.1" y="201.8">4</text>
<text x="144.9" y="201.8">3</text>
<text x="199.6" y="201.8">2</text>
<text x="254.4" y="201.8">1</text>
</g>
</svg>
